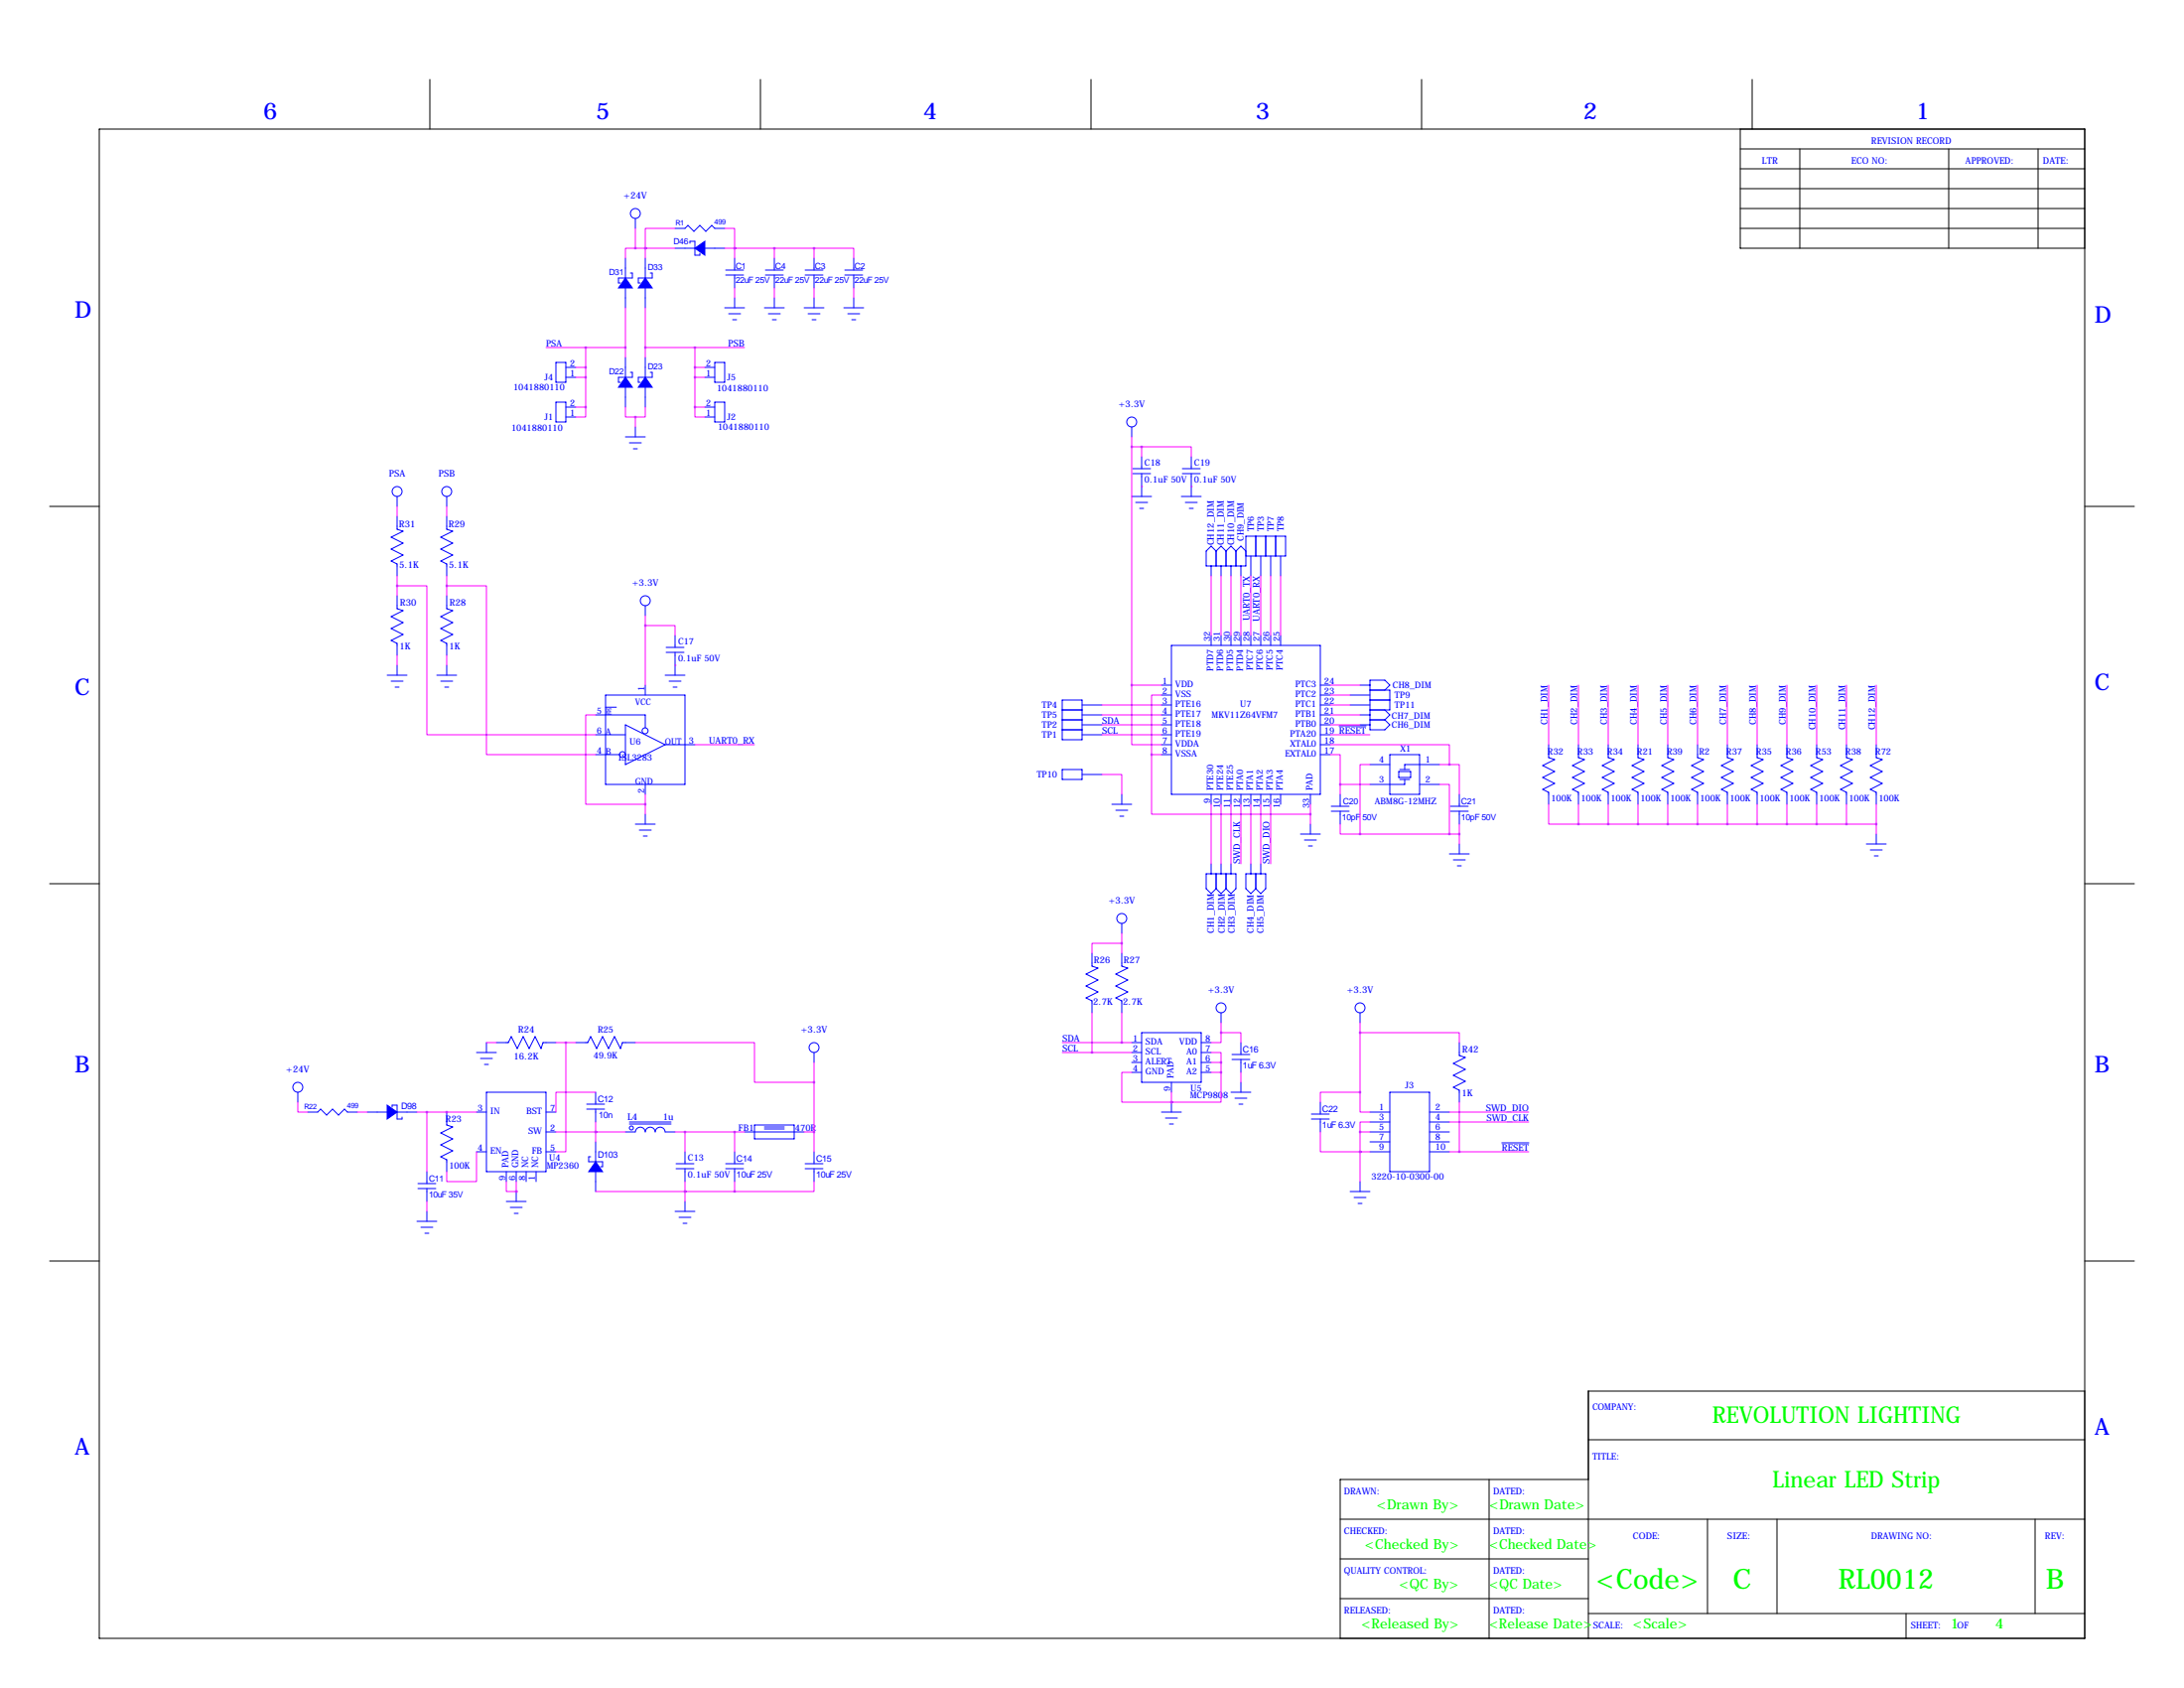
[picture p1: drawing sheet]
<svg xmlns="http://www.w3.org/2000/svg" width="559mm" height="432mm" viewBox="0 0 559 432" stroke-linecap="round" stroke-linejoin="round" font-family="sans-serif">
<g fill="none" stroke="#000" stroke-width=".25">
<path d="M25.4 33h508v386.1h-508zM110 20.3v12.7M194.6 20.3v12.7M279.1 20.3v12.7M363.7 20.3v12.7M445.3 38.1h88.1M445.3 33v30.5h88.1M448.3 20.3v12.7M460.5 38.1v25.4M498.6 38.1v25.4M521.5 38.1v25.4M445.3 48.3h88.1"/>
<path d="M445.3 43.2h88.1M445.3 53.3h88.1M445.3 58.4h88.1M12.7 129.5h12.7M533.4 129.5h12.7M12.7 226.1h12.7M533.4 226.1h12.7M12.7 322.6h12.7M533.4 322.6h12.7M533.4 355.9h-127v63.2M381 378.5v40.6M406.4 368.3h127"/>
<path d="M406.4 378.5h-63.5v40.6M342.9 388.6h190.5M342.9 398.8h63.5M436.9 388.6v24.1M454.7 388.6v24.1M520.7 388.6v24.1M342.9 408.9h63.5M406.4 412.7h127M487.7 412.7v6.4"/>
</g>
<g fill="none" stroke="#00f" stroke-width=".25">
<path d="M162.6 55.9v2.5M172.7 58.4h2.6l.7-.7 1.5 1.5 1.6-1.5 1.5 1.5 1.5-1.5 .8 .7h2.5M160 66v5.1M160 73.7v5M161.3 69.8h.5v1.3h-3.6v1.3h.5M165.1 66v5.1M165.1 73.7v5M166.4 69.8h.5v1.3h-3.6v1.3h.5M172.7 63.5h5.1M176.5 62.2v-.5h1.3v3.6h1.3v-.5M180.3 63.5h5.1M185.4 78.7h5.1"/>
<path d="M185.7 70.4h4.5M185.7 69.1h4.5M188 66v3.1M188 70.4v3.3M188 76.2v2.5M195.6 78.7h5.1M195.8 70.4h4.6M195.8 69.1h4.6M198.1 66v3.1M198.1 70.4v3.3M198.1 76.2v2.5M205.7 78.7h5.1"/>
<path d="M206 70.4h4.6M206 69.1h4.6M208.3 66v3.1M208.3 70.4v3.3M208.3 76.2v2.5M215.9 78.7h5.1M216.2 70.4h4.5M216.2 69.1h4.5M218.4 66v3.1M218.4 70.4v3.3M218.4 76.2v2.5M142.2 92.7h2.6v5.1h-2.6z"/>
<path d="M144.8 94h2.5M144.8 96.5h2.5M160 91.4v5.1M160 99.1v5M161.3 95.2h.5v1.3h-3.6v1.3h.5M165.1 91.4v5.1M165.1 99.1v5M166.4 95.2h.5v1.3h-3.6v1.3h.5M180.3 94h2.6M180.3 96.5h2.6M182.9 92.7h2.5v5.1h-2.5zM186.4 80.3h3.1"/>
<path d="M187.5 81.8h1M196.6 80.3h3M197.6 81.8h1M206.8 80.3h3M207.8 81.8h1M216.9 80.3h3.1M217.9 81.8h1M142.2 102.9h2.6v5h-2.6zM144.8 104.1h2.5M144.8 106.7h2.5M160 111.8h5.1M161 113.3h3.1"/>
<path d="M162.1 114.8h1M162.6 109.2v2.6M180.3 104.1h2.6M180.3 106.7h2.6M182.9 102.9h2.5v5h-2.5zM289.6 109.2v2.6M289.8 119.9h4.6M292.1 116.8v3.1M302.5 119.9h4.6M304.8 116.8v3.1M101.6 127v2.5M101.6 132.1v3.3l1.5 .5-3 1.5 3 1.5-3 1.6 3 1.5-3 1.5 1.5 .8v3"/>
<path d="M114.3 127v2.5M114.3 132.1v3.3l1.5 .5-3 1.5 3 1.5-3 1.6 3 1.5-3 1.5 1.5 .8v3M289.6 127h5M289.8 121.2h4.6M290.6 128.5h3M291.6 130h1M292.1 121.2v5.8M302.3 127h5M302.5 121.2h4.6M303.3 128.5h3M304.3 130h1M304.8 121.2v5.8"/>
<path d="M321.3 137.2v5M323.8 137.2v5M326.4 137.2v5M101.6 152.4v3.3l1.5 .5-3 1.5 3 1.6-3 1.5 3 1.5-3 1.5 1.5 .8v3M114.3 152.4v3.3l1.5 .5-3 1.5 3 1.6-3 1.5 3 1.5-3 1.5 1.5 .8v3M165.1 154.9v2.6M309.9 144.8v2.5M311.1 141l-1.2-1.3-1.3 1.3v3.8h10.2v-7.6h10.1v5h-10.1M311.1 141v3.8M311.1 141l1.3-1.3 1.3 1.3M312.4 144.8v2.5M313.7 141v3.8"/>
<path d="M313.7 141l1.3-1.3 1.2 1.3M315 144.8v2.5M316.2 141v3.8M316.2 141l1.3-1.3 1.3 1.3M317.5 144.8v2.5M320 142.2v5.1M322.6 142.2v5.1M325.1 142.2v5.1M327.7 142.2v5.1M99.1 172.7h5M100.1 174.2h3M101.1 175.8h1"/>
<path d="M101.6 170.2v2.5M111.8 172.7h5M112.8 174.2h3M113.8 175.8h1M114.3 170.2v2.5M154.9 177.8h20.4v22.9h-20.4zM165.1 175.3v2.5M170.2 172.7h5.1M170.4 166.9h4.6M170.4 165.6h4.6M171.2 174.2h3M172.2 175.8h1"/>
<path d="M172.7 162.6v3M172.7 166.9v5.8M271.8 179.1h5.1v10.1h-5.1zM297.2 177.8h2.5M297.2 175.3h2.5M299.7 165.1h38.1v38.1h-38.1zM309.9 162.6v2.5M312.4 162.6v2.5M315 162.6v2.5M317.5 162.6v2.5M320 162.6v2.5M322.6 162.6v2.5"/>
<path d="M325.1 162.6v2.5M327.7 162.6v2.5M337.8 177.8h2.6M337.8 175.3h2.6M345.4 177.8h5.1M348 175.3h2.5M350.5 176.5h5.1v5.1h-5.1M350.5 179.1h5.1M354.3 176.5l1.3-1.2-1.3-1.3h-3.8v12.7h3.8l1.3-1.3-1.3-1.3M152.4 193h6.1M152.4 188h7.6M152.4 182.9h12.7v3.3"/>
<path d="M154.9 180.9h2.8M160 185.4l10.2 5.1-10.2 5.1zM170.2 190.5h7.6M271.8 196.8h5.1v2.6h-5.1zM271.8 184.1h5.1M271.8 181.6h5.1M271.8 186.7h5.1M276.9 188h5M276.9 182.9h5M276.9 180.3h5M276.9 185.4h5M276.9 198.1h5"/>
<path d="M297.2 193h2.5M297.2 188h2.5M297.2 190.5h2.5M297.2 182.9h2.5M297.2 180.3h2.5M297.2 185.4h2.5M337.8 193h2.6M337.8 188h2.6M337.8 190.5h2.6M337.8 182.9h2.6M337.8 180.3h2.6M337.8 185.4h2.6"/>
<path d="M342.6 185.7h6.9M345.4 180.3h5.1M348 182.9h2.5M348 185.4h2.5M350.5 195.6h5.1M350.5 184.1h3.8M354.3 181.6l1.3 1.3-1.3 1.2M355.6 193h7.6v10.2h-7.6zM357.9 197.4h3v1.5h-3zM358.1 196.8h2.6M358.1 199.4h2.6M359.4 199.4v1.3h-8.9"/>
<path d="M368.3 195.6h-8.9v1.2M396.2 190.5v3.3l1.6 .5-3.1 1.5 3.1 1.6-3.1 1.5 3.1 1.5-3.1 1.5 1.5 .8v3M403.9 190.5v3.3l1.5 .5-3.1 1.5 3.1 1.6-3.1 1.5 3.1 1.5-3.1 1.5 1.6 .8v3M411.5 190.5v3.3l1.5 .5-3 1.5 3 1.6-3 1.5 3 1.5-3 1.5 1.5 .8v3M419.1 190.5v3.3l1.5 .5-3 1.5 3 1.6-3 1.5 3 1.5-3 1.5 1.5 .8v3M426.7 190.5v3.3l1.5 .5-3 1.5 3 1.6-3 1.5 3 1.5-3 1.5 1.5 .8v3M434.3 190.5v3.3l1.6 .5-3.1 1.5 3.1 1.6-3.1 1.5 3.1 1.5-3.1 1.5 1.5 .8v3M442 190.5v3.3l1.5 .5-3.1 1.5 3.1 1.6-3.1 1.5 3.1 1.5-3.1 1.5 1.6 .8v3M449.6 190.5v3.3l1.5 .5-3 1.5 3 1.6-3 1.5 3 1.5-3 1.5 1.5 .8v3M457.2 190.5v3.3l1.5 .5-3 1.5 3 1.6-3 1.5 3 1.5-3 1.5 1.5 .8v3M464.8 190.5v3.3l1.5 .5-3 1.5 3 1.6-3 1.5 3 1.5-3 1.5 1.5 .8v3M472.4 190.5v3.3l1.6 .5-3.1 1.5 3.1 1.6-3.1 1.5 3.1 1.5-3.1 1.5 1.5 .8v3"/>
<path d="M480.1 190.5v3.3l1.5 .5-3.1 1.5 3.1 1.6-3.1 1.5 3.1 1.5-3.1 1.5 1.6 .8v3M162.6 210.8h5M163.6 212.3h3M164.6 213.9h1M165.1 200.7v2.5M165.1 208.3v2.5M284.5 205.7h5.1M285.5 207.3h3M286.5 208.8h1M287 203.2v2.5M309.9 203.2v2.5M312.4 203.2v2.5"/>
<path d="M315 203.2v2.5M317.5 203.2v2.5M320 203.2v2.5M322.6 203.2v2.5M325.1 203.2v2.5M327.7 203.2v2.5M332.7 213.4h5.1M333.8 214.9h3M334.8 216.4h1M335.3 203.2v2.5M335.3 210.8v2.6M340.6 207.5h4.6"/>
<path d="M340.6 206.2h4.6M342.9 203.2v3M342.9 207.5v3.3M363.2 200.7h5.1M370.8 218.4h5.1M371.1 207.5h4.6M371.1 206.2h4.6M371.9 220h3M373.4 203.2v3M373.4 207.5v3.3M373.4 215.9v2.5M477.5 215.9h5.1"/>
<path d="M478.5 217.4h3.1M479.6 218.9h1M480.1 213.4v2.5M287 236.2v2.6M309.9 221v2.5M311.1 227.3l-1.2 1.3-1.3-1.3v-3.8h7.6v3.8l-1.2 1.3-1.3-1.3M311.1 223.5v3.8M311.1 227.3l1.3 1.3 1.3-1.3M312.4 221v2.5M313.7 223.5v3.8M315 221v2.5M318.8 223.5h5v3.8l-1.2 1.3-1.3-1.3-1.3 1.3-1.2-1.3z"/>
<path d="M320 221v2.5M321.3 223.5v3.8M322.6 221v2.5M372.9 221.5h1M279.4 243.8v3.3l1.5 .5-3 1.6 3 1.5-3 1.5 3 1.5-3 1.6 1.5 .7v3.1M287 243.8v3.3l1.5 .5-3 1.6 3 1.5-3 1.5 3 1.5-3 1.6 1.5 .7v3.1M312.4 259.1v2.5M348 259.1v2.5M76.2 279.4v2.5M121.9 269.2h5.1M122.9 270.8h3.1M124 272.3h1"/>
<path d="M124.5 266.7v2.5M124.5 279.4h15.2v20.3h-15.2zM127 266.7h3l.8-1.5 1.5 3 1.6-3 1.5 3 1.5-3 1.5 3 .5-1.5h3.3M147.3 266.7h3.1l.7-1.5 1.6 3 1.5-3 1.5 3 1.5-3 1.5 3 .6-1.5h3.3M152.4 279.4v3M208.3 269.2v2.6M289.6 266.7h2.5M289.6 269.2h2.5M289.6 271.8h2.5M289.6 274.3h2.5M292.1 264.2h15.2v12.7h-15.2zM299.7 276.9v2.5"/>
<path d="M307.3 266.7h2.6M307.3 269.2h2.6M307.3 271.8h2.6M307.3 274.3h2.6M315 279.4h5M315.2 271h4.6M315.2 269.7h4.6M317.5 266.7v3M317.5 271v3.3M317.5 276.9v2.5M355.6 279.4h10.2v20.3h-10.2zM373.4 266.7v3.3l1.5 .5-3 1.5 3 1.6-3 1.5 3 1.5-3 1.5 1.5 .8v3"/>
<path d="M78.7 284.5h2.6l.7-.8 1.6 1.5 1.5-1.5 1.5 1.5 1.5-1.5 .8 .8h2.5M94 284.5h5.1M100.3 283.2v-.5h1.3v3.6h1.3v-.5M101.6 284.5h5.1M109.2 299.7v3.1M114.3 284.5v3.3l1.5 .5-3 1.5 3 1.5-3 1.6 3 1.5-3 1.5 1.5 .8v3M121.9 284.5h2.6M121.9 294.6h2.6M129.5 299.7v2.6M132.1 299.7v2.6M134.6 299.7v2.6M137.2 299.7v2.6"/>
<path d="M139.7 289.6h2.5M139.7 284.5h2.5M139.7 294.6h2.5M150.1 283.7h4.6M150.1 282.4h4.6M151.1 295.9h-.5v1.3h3.6v1.2h-.5M152.4 283.7v3.3M152.4 292.1v5.1M152.4 299.7v5.1M160 289.6l2.6-.1a1.27 1.27 0 0 1 1.2-1.2 1.27 1.27 0 0 1 1.3 1.3 1.27 1.27 0 0 1 1.3-1.3 1.27 1.27 0 0 1 1.2 1.3 1.27 1.27 0 0 1 1.3-1.3 1.27 1.27 0 0 1 1.3 1.3h2.5M161 287.5h10.7M161 287h10.7"/>
<path d="M173 299h4.5M173 297.7h4.5M175.3 294.6v3.1M175.3 299v3.3M185.7 299h4.5M185.7 297.7h4.5M188 294.6v3.1M188 299v3.3M190.5 289.6h15.2M193 287.8h10.2v3.5h-10.2zM195.6 288.8h5.1M195.6 288.3h5.1"/>
<path d="M206 299h4.6M206 297.7h4.6M208.3 294.6v3.1M208.3 299v3.3M297.2 284.5h5.1M298.2 286h3M299.2 287.5h1M299.7 281.9v2.6M316 280.9h3M317 282.4h1M335.5 286.3h4.6M335.5 285h4.6"/>
<path d="M337.8 281.9v3.1M337.8 286.3v3.3M350.5 289.6h5.1M350.5 284.5h5.1M350.5 294.6h5.1M350.5 287h5.1M350.5 292.1h5.1M365.8 289.6h5M365.8 284.5h5M365.8 294.6h5M365.8 287h5M365.8 292.1h5"/>
<path d="M384.3 292.4h6.9M106.7 312.4h5.1M106.9 304h4.6M106.9 302.8h4.6M107.7 313.9h3M108.7 315.5h1M109.2 304v3.3M109.2 309.9v2.5M129.5 307.3h5.1M130.6 308.9h3M131.6 310.4h1M132.1 304.8v2.5"/>
<path d="M172.7 309.9h5.1M173.7 311.4h3.1M174.8 312.9h1M175.3 307.3v2.6M345.4 304.8h5.1M346.5 306.3h3M347.5 307.8h1M348 302.3v2.5"/>
<circle cx="162.6" cy="54.6" r="1.27"/>
<circle cx="289.6" cy="107.9" r="1.27"/>
<circle cx="101.6" cy="125.7" r="1.27"/>
<circle cx="114.3" cy="125.7" r="1.27"/>
<circle cx="165.1" cy="153.7" r="1.27"/>
<circle cx="159.3" cy="193" r=".76"/>
<circle cx="165" cy="186.9" r=".76"/>
<circle cx="287" cy="234.9" r="1.27"/>
<circle cx="312.4" cy="257.8" r="1.27"/>
<circle cx="348" cy="257.8" r="1.27"/>
<circle cx="76.2" cy="278.1" r="1.27"/>
<circle cx="208.3" cy="268" r="1.27"/>
<circle cx="161.5" cy="288.5" r=".51"/>
</g>
<g fill="#00f" stroke="#00f" stroke-width=".25">
<path d="M152.4 297.2l1.8 2.5h-3.6z"/>
<path d="M160 71.1l1.8 2.6h-3.6z"/>
<path d="M165.1 71.1l1.8 2.6h-3.6z"/>
<path d="M160 96.5l1.8 2.6h-3.6z"/>
<path d="M165.1 96.5l1.8 2.6h-3.6z"/>
<path d="M99.1 282.7l2.5 1.8-2.5 1.8z"/>
<path d="M177.8 63.5l2.5-1.8v3.6z"/>
</g>
<g fill="none" stroke="#f0f" stroke-width=".25">
<path d="M162.6 58.4v5.1M172.7 58.4h-7.6v5.1M185.4 58.4h2.6v5.1M160 78.7v12.7M162.6 63.5h-2.6v2.5M162.6 63.5h10.1M165.1 63.5h.1M165.1 63.5v2.5M165.1 78.7v12.7M185.4 63.5h22.9M188 63.5h.1M188 63.5v2.5"/>
<path d="M188 73.7v2.5M198.1 63.5v2.5M198.1 73.7v2.5M208.3 63.5h10.1v2.5M208.3 63.5v2.5M208.3 73.7v2.5M218.4 73.7v2.5M139.7 88.9h20.3M147.3 94h2.6M147.3 96.5h2.6M149.9 88.9v15.2M165.1 88.9h25.4"/>
<path d="M177.8 88.9v15.2M177.8 94h2.5M177.8 96.5h2.5M147.3 104.1h2.6M149.9 104.1v2.6h-2.6M160 104.1v2.6h2.6M162.6 106.7v2.5M165.1 104.1v2.6h-2.5M177.8 104.1v2.6h2.5M177.8 104.1h2.5M289.6 111.8v63.5M289.6 114.3h2.5"/>
<path d="M292.1 114.3h12.7v2.5M292.1 114.3v2.5M101.6 129.5v2.6M114.3 129.5v2.6M292.1 124.5h.1M304.8 124.5h.1M101.6 149.9h7.6v38.1h43.2M101.6 147.3v5.1M114.3 149.9h10.2v43.1h27.9M114.3 147.3v5.1M165.1 157.5v17.8M309.9 147.3v15.3"/>
<path d="M312.4 147.3v15.3M315 147.3v15.3M317.5 147.3v15.3M320 147.3v15.3M322.6 147.3v15.3M325.1 147.3v15.3M327.7 147.3v15.3M101.6 167.6v2.6M114.3 167.6v2.6M165.1 160h7.6v2.6M172.7 170.2h.1M289.6 175.3v15.2h7.6"/>
<path d="M289.6 175.3h7.6M297.2 177.8h-2.6v15.2M340.4 175.3h7.6M340.4 177.8h5M396.2 175.3v15.2M403.9 175.3v15.2M411.5 175.3v15.2M419.1 175.3v15.2M426.7 175.3v15.2M434.3 175.3v15.2M442 175.3v15.2M449.6 175.3v15.2"/>
<path d="M457.2 175.3v15.2M464.8 175.3v15.2M472.4 175.3v15.2M480.1 175.3v15.2M152.4 182.9h-2.5v22.8h15.2M177.8 190.5h15.2M281.9 198.1h5.1v5.1M281.9 185.4h15.3M281.9 188h15.3M281.9 182.9h15.3M281.9 180.3h15.3M294.6 193v15.3h40.7"/>
<path d="M294.6 193h2.6M340.4 190.5h30.4v5.1M340.4 193h2.5v7.7M340.4 185.4h7.6M340.4 188h10.1M340.4 182.9h7.6M340.4 180.3h5M350.5 195.6h-2.5v17.8M368.3 195.6h2.5M370.8 195.6h2.6v7.6M165.1 203.2v5.1M309.9 205.7v15.3"/>
<path d="M312.4 205.7v15.3M315 205.7v15.3M317.5 205.7v15.3M320 205.7v15.3M322.6 205.7v15.3M325.1 205.7v15.3M335.3 205.7v5.1M342.9 210.8v2.6h5.1M342.9 200.7h7.6M342.9 200.7v2.5M348 213.4h25.4M368.3 200.7h2.5v12.7"/>
<path d="M373.4 210.8v5.1M396.2 205.7v5.1h7.7M403.9 210.8h76.2M403.9 205.7v5.1M411.5 205.7v5.1M419.1 205.7v5.1M426.7 205.7v5.1M434.3 205.7v5.1M442 205.7v5.1M449.6 205.7v5.1M457.2 205.7v5.1M464.8 205.7v5.1"/>
<path d="M472.4 205.7v5.1M480.1 205.7v7.7M287 238.8v5M279.4 259.1v10.1M287 241.3h-7.6v2.5M287 259.1v7.6M124.5 266.7h2.5M142.2 266.7h5.1M144.8 266.7v27.9h-2.6M152.4 279.4h-10.2v5.1M162.6 266.7h30.4v10.2h15.3M208.3 271.8v22.8"/>
<path d="M271.8 266.7h17.8M271.8 269.2h17.8M289.6 274.3h-2.6v7.6h12.7M299.7 279.4v2.5M309.9 269.2h2.5v2.6M309.9 271.8h2.5M309.9 274.3h2.5M312.4 274.3v7.6h-12.7M312.4 264.2v2.5h-2.5M312.4 264.2h5.1v2.5M312.4 261.6v2.6M312.4 271.8v2.5"/>
<path d="M317.5 274.3v2.6M348 279.4v5.1h2.5M348 279.4h-10.2v2.5M348 264.2h25.4v2.5M348 261.6v17.8M76.2 281.9v2.6h2.5M91.4 284.5h2.6M106.7 284.5h15.2M109.2 284.5v15.2M114.3 284.5h.1M121.9 294.6v7.7h-7.6v-2.6M142.2 289.6h17.8"/>
<path d="M152.4 289.6h.1M152.4 287v5.1M172.7 289.6h17.8M175.3 289.6v5M188 289.6v5M205.7 289.6h2.6M299.7 281.9h.1M337.8 289.6v5h10.2M348 294.6h.1M348 289.6h2.5M348 289.6v12.7M348 294.6h2.5"/>
<path d="M350.5 287h-2.5v2.6M370.8 284.5h20.4M370.8 294.6h20.4M370.8 287h20.4M373.4 281.9v12.7M109.2 307.3v2.6M129.5 302.3v2.5h2.6M132.1 304.8h.1M132.1 302.3v2.5M152.4 304.8h35.6M175.3 304.8h.1M175.3 302.3v5"/>
<path d="M188 302.3v2.5M208.3 302.3v2.5h-20.3"/>
</g>
<path d="M162.5 63.5a.05 .05 0 0 0 .1 0 .05 .05 0 0 0-.1 0zM149.8 94a.05 .05 0 0 0 .1 0 .05 .05 0 0 0-.1 0zM149.8 96.5a.05 .05 0 0 0 .1 0 .05 .05 0 0 0-.1 0zM149.8 104.1a.05 .05 0 0 0 .1 0 .05 .05 0 0 0-.1 0zM149.8 88.9a.05 .05 0 0 0 .1 0 .05 .05 0 0 0-.1 0zM294.6 193a.05 .05 0 0 0 .1 0 .05 .05 0 0 0-.1 0zM370.8 195.6a.05 .05 0 0 0 .1 0 .05 .05 0 0 0-.1 0zM370.8 213.4a.05 .05 0 0 0 .1 0 .05 .05 0 0 0-.1 0zM289.5 175.3a.05 .05 0 0 0 .1 0 .05 .05 0 0 0-.1 0zM289.5 114.3a.05 .05 0 0 0 .1 0 .05 .05 0 0 0-.1 0zM175.2 289.6a.05 .05 0 0 0 .1 0 .05 .05 0 0 0-.1 0zM187.9 289.6a.05 .05 0 0 0 .1 0 .05 .05 0 0 0-.1 0zM187.9 304.8a.05 .05 0 0 0 .1 0 .05 .05 0 0 0-.1 0zM175.2 304.8a.05 .05 0 0 0 .1 0 .05 .05 0 0 0-.1 0zM175.2 304.8a.05 .05 0 0 0 .1 0 .05 .05 0 0 0-.1 0zM441.9 210.8a.05 .05 0 0 0 .1 0 .05 .05 0 0 0-.1 0zM434.3 210.8a.05 .05 0 0 0 .1 0 .05 .05 0 0 0-.1 0zM403.8 210.8a.05 .05 0 0 0 .1 0 .05 .05 0 0 0-.1 0zM472.4 210.8a.05 .05 0 0 0 .1 0 .05 .05 0 0 0-.1 0zM480 210.8a.05 .05 0 0 0 .1 0 .05 .05 0 0 0-.1 0zM162.5 106.7a.05 .05 0 0 0 .1 0 .05 .05 0 0 0-.1 0zM187.9 63.5a.05 .05 0 0 0 .1 0 .05 .05 0 0 0-.1 0zM187.9 63.5a.05 .05 0 0 0 .1 0 .05 .05 0 0 0-.1 0z" fill="#f0f" stroke="#f0f" stroke-width=".63"/>
<g font-size="7.1" fill="#0f0">
<text x="408.4" y="406.4">&lt;Code&gt;</text>
<text x="443.4" y="406.4">C</text>
<text x="470.4" y="406.4">RL0012</text>
<text x="523.4" y="406.4">B</text>
</g>
<g font-size="5.9" fill="#00f">
<text x="67.3" y="30.5">6</text>
<text x="152.4" y="30.5">5</text>
<text x="236.2" y="30.5">4</text>
<text x="321.3" y="30.5">3</text>
<text x="405.1" y="30.5">2</text>
<text x="490.2" y="30.5">1</text>
<text x="19" y="81.3">D</text>
<text x="535.9" y="82.6">D</text>
<text x="19" y="177.8">C</text>
<text x="535.9" y="176.5">C</text>
<text x="19" y="274.3">B</text>
<text x="535.9" y="274.3">B</text>
<text x="535.9" y="367">A</text>
<text x="19" y="372.1">A</text>
</g>
<g font-size="5.9" fill="#0f0">
<text x="438.1" y="364">REVOLUTION LIGHTING</text>
<text x="453.5" y="380.5">Linear LED Strip</text>
</g>
<g font-size="3.6" fill="#0f0">
<text x="352.2" y="386.1">&lt;Drawn By&gt;</text>
<text x="381" y="386.1">&lt;Drawn Date&gt;</text>
<text x="349.2" y="396.2">&lt;Checked By&gt;</text>
<text x="381" y="396.2">&lt;Checked Date&gt;</text>
<text x="358" y="406.4">&lt;QC By&gt;</text>
<text x="381" y="406.4">&lt;QC Date&gt;</text>
<text x="348.3" y="416.5">&lt;Released By&gt;</text>
<text x="381" y="416.5">&lt;Release Date&gt;</text>
<text x="417.8" y="416.5">&lt;Scale&gt;</text>
<text x="499.1" y="416.5">1</text>
<text x="510.5" y="416.5">4</text>
</g>
<g font-size="2.4" fill="#00f">
<text x="450.8" y="41.9">LTR</text>
<text x="473.7" y="41.9">ECO NO:</text>
<text x="478.8" y="36.8">REVISION RECORD</text>
<text x="502.9" y="41.9">APPROVED:</text>
<text x="522.7" y="41.9">DATE:</text>
<text x="159.6" y="50.8">+24V</text>
<text x="186.3" y="88.6">PSB</text>
<text x="286.2" y="104.1">+3.3V</text>
<text x="99.5" y="121.9">PSA</text>
<text x="112.2" y="121.9">PSB</text>
<text x="102.1" y="134.8">R31</text>
<text x="114.8" y="134.8">R29</text>
<text x="310.6" y="139.5" transform="rotate(-90 310.6 139.5)">CH12_DIM</text>
<text x="313.2" y="139.5" transform="rotate(-90 313.2 139.5)">CH11_DIM</text>
<text x="315.7" y="139.5" transform="rotate(-90 315.7 139.5)">CH10_DIM</text>
<text x="102.2" y="145.3">5.1K</text>
<text x="114.9" y="145.3">5.1K</text>
<text x="161.7" y="149.9">+3.3V</text>
<text x="102.3" y="154.8">R30</text>
<text x="115" y="154.8">R28</text>
<text x="319.8" y="158.9" transform="rotate(-90 319.8 158.9)">UART0_TX</text>
<text x="322.3" y="159" transform="rotate(-90 322.3 159)">UART0_RX</text>
<text x="102.2" y="166.1">1K</text>
<text x="114.9" y="166.1">1K</text>
<text x="281.9" y="185.2">SDA</text>
<text x="396" y="185.4" transform="rotate(-90 396 185.4)">CH1_DIM</text>
<text x="403.6" y="185.4" transform="rotate(-90 403.6 185.4)">CH2_DIM</text>
<text x="411.2" y="185.4" transform="rotate(-90 411.2 185.4)">CH3_DIM</text>
<text x="418.8" y="185.4" transform="rotate(-90 418.8 185.4)">CH4_DIM</text>
<text x="426.5" y="185.4" transform="rotate(-90 426.5 185.4)">CH5_DIM</text>
<text x="434.1" y="185.4" transform="rotate(-90 434.1 185.4)">CH6_DIM</text>
<text x="441.7" y="185.4" transform="rotate(-90 441.7 185.4)">CH7_DIM</text>
<text x="449.3" y="185.4" transform="rotate(-90 449.3 185.4)">CH8_DIM</text>
<text x="456.9" y="185.4" transform="rotate(-90 456.9 185.4)">CH9_DIM</text>
<text x="181.4" y="190.2">UART0_RX</text>
<text x="281.9" y="187.7">SCL</text>
<text x="464.6" y="186.8" transform="rotate(-90 464.6 186.8)">CH10_DIM</text>
<text x="472.2" y="186.8" transform="rotate(-90 472.2 186.8)">CH11_DIM</text>
<text x="479.8" y="186.8" transform="rotate(-90 479.8 186.8)">CH12_DIM</text>
<text x="317.2" y="221" transform="rotate(-90 317.2 221)">SWD_CLK</text>
<text x="324.9" y="221" transform="rotate(-90 324.9 221)">SWD_DIO</text>
<text x="283.6" y="231.1">+3.3V</text>
<text x="310.6" y="238.8" transform="rotate(-90 310.6 238.8)">CH1_DIM</text>
<text x="313.4" y="238.8" transform="rotate(-90 313.4 238.8)">CH2_DIM</text>
<text x="316" y="238.8" transform="rotate(-90 316 238.8)">CH3_DIM</text>
<text x="279.9" y="246.3">R26</text>
<text x="287.5" y="246.3">R27</text>
<text x="279.7" y="257">2.7K</text>
<text x="287.3" y="257">2.7K</text>
<text x="309" y="254">+3.3V</text>
<text x="344.6" y="254">+3.3V</text>
<text x="132.5" y="264.2">R24</text>
<text x="204.9" y="264.2">+3.3V</text>
<text x="271.8" y="269">SCL</text>
<text x="271.8" y="266.4">SDA</text>
<text x="374.1" y="269.1">R42</text>
<text x="73.2" y="274.3">+24V</text>
<text x="131.4" y="270.9">16.2K</text>
<text x="374" y="280.4">1K</text>
<text x="160.5" y="286.5">L4</text>
<text x="169.6" y="286.4">1u</text>
<text x="380.2" y="284.2">SWD_DIO</text>
<text x="380.3" y="286.8">SWD_CLK</text>
<text x="384.3" y="294.4">RESET</text>
<text x="407.4" y="360.7">COMPANY:</text>
<text x="407.4" y="373.4">TITLE:</text>
<text x="343.9" y="382.3">DRAWN:</text>
<text x="382" y="382.3">DATED:</text>
<text x="343.9" y="392.4">CHECKED:</text>
<text x="382" y="392.4">DATED:</text>
<text x="417.8" y="393.7">CODE:</text>
<text x="442" y="393.7">SIZE:</text>
<text x="478.8" y="393.7">DRAWING NO:</text>
<text x="523.2" y="393.7">REV:</text>
<text x="343.9" y="402.6">QUALITY CONTROL:</text>
<text x="382" y="402.6">DATED:</text>
<text x="343.9" y="412.7">RELEASED:</text>
<text x="382" y="412.7">DATED:</text>
<text x="407.7" y="416.6">SCALE:</text>
<text x="488.9" y="416.6">SHEET:</text>
<text x="500.8" y="416.6">OF</text>
</g>
<g font-size="2.3" fill="#00f">
<text x="139.7" y="88.6">PSA</text>
<text x="145.8" y="93.7">2</text>
<text x="180.6" y="93.7">2</text>
<text x="131.3" y="99.9">1041880110</text>
<text x="139.3" y="97.3">J4</text>
<text x="145.8" y="96.3">1</text>
<text x="180.6" y="96.3">1</text>
<text x="183.4" y="100.2">1041880110</text>
<text x="186.1" y="97.3">J5</text>
<text x="139.3" y="107.4">J1</text>
<text x="145.8" y="103.9">2</text>
<text x="145.8" y="106.4">1</text>
<text x="180.6" y="103.9">2</text>
<text x="180.6" y="106.4">1</text>
<text x="186.1" y="107.4">J2</text>
<text x="130.8" y="110.3">1041880110</text>
<text x="183.7" y="110.1">1041880110</text>
<text x="292.9" y="119.1">C18</text>
<text x="305.6" y="119.1">C19</text>
<text x="292.9" y="123.4">0.1uF 50V</text>
<text x="305.6" y="123.4">0.1uF 50V</text>
<text x="320.8" y="135.9" transform="rotate(-90 320.8 135.9)">TP6</text>
<text x="323.4" y="135.9" transform="rotate(-90 323.4 135.9)">TP3</text>
<text x="325.9" y="135.9" transform="rotate(-90 325.9 135.9)">TP7</text>
<text x="328.5" y="135.9" transform="rotate(-90 328.5 135.9)">TP8</text>
<text x="318.3" y="138.4" transform="rotate(-90 318.3 138.4)">CH9_DIM</text>
<text x="173.5" y="164.8">C17</text>
<text x="309.6" y="164.1" transform="rotate(-90 309.6 164.1)">32</text>
<text x="312.2" y="164.1" transform="rotate(-90 312.2 164.1)">31</text>
<text x="314.7" y="164.1" transform="rotate(-90 314.7 164.1)">30</text>
<text x="317.2" y="164.1" transform="rotate(-90 317.2 164.1)">29</text>
<text x="319.8" y="164.1" transform="rotate(-90 319.8 164.1)">28</text>
<text x="322.3" y="164.1" transform="rotate(-90 322.3 164.1)">27</text>
<text x="324.9" y="164.1" transform="rotate(-90 324.9 164.1)">26</text>
<text x="327.4" y="164.1" transform="rotate(-90 327.4 164.1)">25</text>
<text x="173.5" y="169.2">0.1uF 50V</text>
<text x="310.4" y="171.6" transform="rotate(-90 310.4 171.6)">PTD7</text>
<text x="313" y="171.6" transform="rotate(-90 313 171.6)">PTD6</text>
<text x="315.5" y="171.6" transform="rotate(-90 315.5 171.6)">PTD5</text>
<text x="318.1" y="171.6" transform="rotate(-90 318.1 171.6)">PTD4</text>
<text x="320.6" y="171.5" transform="rotate(-90 320.6 171.5)">PTC7</text>
<text x="323.1" y="171.5" transform="rotate(-90 323.1 171.5)">PTC6</text>
<text x="325.7" y="171.5" transform="rotate(-90 325.7 171.5)">PTC5</text>
<text x="328.2" y="171.5" transform="rotate(-90 328.2 171.5)">PTC4</text>
<text x="164.8" y="176.8" transform="rotate(-90 164.8 176.8)">1</text>
<text x="297.4" y="175">1</text>
<text x="297.4" y="177.5">2</text>
<text x="300.7" y="175.8">VDD</text>
<text x="300.7" y="178.4">VSS</text>
<text x="331.4" y="178.4">PTC2</text>
<text x="331.4" y="175.8">PTC3</text>
<text x="338.8" y="177.5">23</text>
<text x="338.8" y="175">24</text>
<text x="356.4" y="176">CH8_DIM</text>
<text x="356.9" y="178.6">TP9</text>
<text x="152.7" y="182.6">5</text>
<text x="154.9" y="182.9">RE</text>
<text x="162.6" y="180.3">VCC</text>
<text x="266.6" y="183.7">TP5</text>
<text x="266.6" y="181.1">TP4</text>
<text x="297.4" y="180.1">3</text>
<text x="297.4" y="182.6">4</text>
<text x="297.4" y="185.2">5</text>
<text x="300.7" y="180.9">PTE16</text>
<text x="300.7" y="183.4">PTE17</text>
<text x="300.7" y="186">PTE18</text>
<text x="310" y="183.7">MKV11Z64VFM7</text>
<text x="317.3" y="180.8">U7</text>
<text x="331.4" y="186">PTB0</text>
<text x="331.4" y="183.4">PTB1</text>
<text x="331.4" y="180.9">PTC1</text>
<text x="338.8" y="185.2">20</text>
<text x="338.8" y="182.6">21</text>
<text x="338.8" y="180.1">22</text>
<text x="356.1" y="183.9">CH7_DIM</text>
<text x="356.9" y="181.1">TP11</text>
<text x="152.7" y="187.7">6</text>
<text x="154.9" y="188">A</text>
<text x="161.1" y="190.5">U6</text>
<text x="170.2" y="190.5">OUT</text>
<text x="176.3" y="190.2">3</text>
<text x="266.6" y="188.8">TP1</text>
<text x="266.6" y="186.2">TP2</text>
<text x="297.4" y="187.7">6</text>
<text x="297.4" y="190.2">7</text>
<text x="300.7" y="188.5">PTE19</text>
<text x="300.7" y="191.1">VDDA</text>
<text x="330.1" y="191.1">XTAL0</text>
<text x="330.1" y="188.5">PTA20</text>
<text x="338.8" y="190.2">18</text>
<text x="338.8" y="187.7">19 RESET</text>
<text x="356.1" y="186.2">CH6_DIM</text>
<text x="152.7" y="192.8">4</text>
<text x="154.9" y="193">B</text>
<text x="158.2" y="194.7">ISL3283</text>
<text x="297.4" y="192.8">8</text>
<text x="300.7" y="193.6">VSSA</text>
<text x="328.8" y="193.6">EXTAL0</text>
<text x="338.8" y="192.8">17</text>
<text x="352.8" y="195.1">4</text>
<text x="358.3" y="192.4">X1</text>
<text x="364.7" y="195.1">1</text>
<text x="396" y="193.1">R32</text>
<text x="403.6" y="193.1">R33</text>
<text x="411.2" y="193.1">R34</text>
<text x="418.8" y="193.1">R21</text>
<text x="426.5" y="193.1">R39</text>
<text x="434.7" y="193.1">R2</text>
<text x="441.7" y="193.1">R37</text>
<text x="449.3" y="193.1">R35</text>
<text x="456.9" y="193.1">R36</text>
<text x="464.6" y="193.1">R53</text>
<text x="472.2" y="193.1">R38</text>
<text x="479.8" y="193.1">R72</text>
<text x="162.6" y="200.7">GND</text>
<text x="164.8" y="202.9" transform="rotate(-90 164.8 202.9)">2</text>
<text x="265.3" y="198.9">TP10</text>
<text x="310.4" y="202.2" transform="rotate(-90 310.4 202.2)">PTE30</text>
<text x="313" y="202.2" transform="rotate(-90 313 202.2)">PTE24</text>
<text x="315.5" y="202.2" transform="rotate(-90 315.5 202.2)">PTE25</text>
<text x="318.1" y="202.2" transform="rotate(-90 318.1 202.2)">PTA0</text>
<text x="320.6" y="202.2" transform="rotate(-90 320.6 202.2)">PTA1</text>
<text x="323.1" y="202.2" transform="rotate(-90 323.1 202.2)">PTA2</text>
<text x="325.7" y="202.2" transform="rotate(-90 325.7 202.2)">PTA3</text>
<text x="328.2" y="202.2" transform="rotate(-90 328.2 202.2)">PTA4</text>
<text x="335.8" y="202.2" transform="rotate(-90 335.8 202.2)">PAD</text>
<text x="352.8" y="200.2">3</text>
<text x="364.7" y="200.2">2</text>
<text x="309.6" y="205.5" transform="rotate(-90 309.6 205.5)">9</text>
<text x="312.2" y="206.8" transform="rotate(-90 312.2 206.8)">10</text>
<text x="314.7" y="206.8" transform="rotate(-90 314.7 206.8)">11</text>
<text x="317.2" y="206.8" transform="rotate(-90 317.2 206.8)">12</text>
<text x="319.8" y="206.8" transform="rotate(-90 319.8 206.8)">13</text>
<text x="322.3" y="206.8" transform="rotate(-90 322.3 206.8)">14</text>
<text x="324.9" y="206.8" transform="rotate(-90 324.9 206.8)">15</text>
<text x="327.4" y="206.8" transform="rotate(-90 327.4 206.8)">16</text>
<text x="335" y="206.8" transform="rotate(-90 335 206.8)">33</text>
<text x="351.8" y="205.7">ABM8G-12MHZ</text>
<text x="396.8" y="205">100K</text>
<text x="404.5" y="205">100K</text>
<text x="412.1" y="205">100K</text>
<text x="419.7" y="205">100K</text>
<text x="427.3" y="205">100K</text>
<text x="434.9" y="205">100K</text>
<text x="442.6" y="205">100K</text>
<text x="450.2" y="205">100K</text>
<text x="457.8" y="205">100K</text>
<text x="465.4" y="205">100K</text>
<text x="473" y="205">100K</text>
<text x="480.7" y="205">100K</text>
<text x="320.8" y="238.8" transform="rotate(-90 320.8 238.8)">CH4_DIM</text>
<text x="323.3" y="238.8" transform="rotate(-90 323.3 238.8)">CH5_DIM</text>
<text x="152.9" y="264.2">R25</text>
<text x="289.8" y="266.4">1</text>
<text x="289.8" y="269">2</text>
<text x="293.1" y="267.3">SDA</text>
<text x="293.1" y="269.8">SCL</text>
<text x="301.8" y="267.3">VDD</text>
<text x="303.6" y="269.8">A0</text>
<text x="308.4" y="269">7</text>
<text x="308.4" y="266.4">8</text>
<text x="318" y="269.2">C16</text>
<text x="151.9" y="270.9">49.9K</text>
<text x="289.8" y="271.5">3</text>
<text x="289.8" y="274.1">4</text>
<text x="293.1" y="272.3">ALERT</text>
<text x="293.1" y="274.9">GND</text>
<text x="300.3" y="275.8" transform="rotate(-90 300.3 275.8)">PAD</text>
<text x="303.6" y="274.9">A2</text>
<text x="303.6" y="272.3">A1</text>
<text x="308.4" y="274.1">5</text>
<text x="308.4" y="271.5">6</text>
<text x="318" y="273.3">1uF 6.3V</text>
<text x="152.9" y="281.9">C12</text>
<text x="299.5" y="279.1" transform="rotate(-90 299.5 279.1)">9</text>
<text x="304.5" y="281">MCP9808</text>
<text x="304.6" y="279.1">U5</text>
<text x="359.6" y="278.4">J3</text>
<text x="102.6" y="283.7">D98</text>
<text x="114" y="287.1">R23</text>
<text x="122.2" y="284.2">3</text>
<text x="125.5" y="285">IN</text>
<text x="134.6" y="285">BST</text>
<text x="140.7" y="284.2">7</text>
<text x="153.2" y="286">10n</text>
<text x="338.3" y="284.5">C22</text>
<text x="352.8" y="284">1</text>
<text x="352.8" y="286.5">3</text>
<text x="367.3" y="284">2</text>
<text x="367.3" y="286.5">4</text>
<text x="135.1" y="290.1">SW</text>
<text x="140.7" y="289.3">2</text>
<text x="189" y="289.3">FB1</text>
<text x="203.5" y="289.3">470R</text>
<text x="338.3" y="288.5">1uF 6.3V</text>
<text x="352.8" y="289.1">5</text>
<text x="352.8" y="291.6">7</text>
<text x="367.3" y="289.1">6</text>
<text x="367.3" y="291.6">8</text>
<text x="114.9" y="299">100K</text>
<text x="122.2" y="294.4">4</text>
<text x="125.5" y="295.2">EN</text>
<text x="130.1" y="298.7" transform="rotate(-90 130.1 298.7)">PAD</text>
<text x="132.6" y="298.7" transform="rotate(-90 132.6 298.7)">GND</text>
<text x="135.2" y="298.7" transform="rotate(-90 135.2 298.7)">NC</text>
<text x="136.1" y="295.2">FB</text>
<text x="137.7" y="298.7" transform="rotate(-90 137.7 298.7)">NC</text>
<text x="139.9" y="299">MP2360</text>
<text x="140.5" y="296.9">U4</text>
<text x="140.7" y="294.4">5</text>
<text x="152.9" y="296.2">D103</text>
<text x="176" y="296.9">C13</text>
<text x="188.5" y="297.2">C14</text>
<text x="208.8" y="297.2">C15</text>
<text x="352.8" y="294.1">9</text>
<text x="367.3" y="294.1">10</text>
<text x="129.3" y="302" transform="rotate(-90 129.3 302)">9</text>
<text x="131.8" y="302" transform="rotate(-90 131.8 302)">6</text>
<text x="134.4" y="302" transform="rotate(-90 134.4 302)">8</text>
<text x="136.9" y="302" transform="rotate(-90 136.9 302)">1</text>
<text x="176" y="301.2">0.1uF 50V</text>
<text x="188.5" y="301.2">10uF 25V</text>
<text x="208.8" y="301.2">10uF 25V</text>
<text x="350.9" y="301.8">3220-10-0300-00</text>
</g>
<g font-size="2.2" fill="#00f">
<text x="172.3" y="62.4">D46</text>
<text x="155.8" y="70.3">D31</text>
<text x="165.7" y="69">D33</text>
<text x="188.2" y="68.8">C1</text>
<text x="198.4" y="68.8">C4</text>
<text x="208.5" y="68.8">C3</text>
<text x="218.7" y="68.8">C2</text>
<text x="188.2" y="72.4">22uF 25V</text>
<text x="198.4" y="72.4">22uF 25V</text>
<text x="208.5" y="72.4">22uF 25V</text>
<text x="218.7" y="72.4">22uF 25V</text>
<text x="155.8" y="95.7">D22</text>
<text x="165.7" y="94.4">D23</text>
<text x="343.4" y="209.8">10pF 50V</text>
<text x="343.7" y="205.7">C20</text>
<text x="373.9" y="205.7">C21</text>
<text x="373.9" y="209.8">10pF 50V</text>
<text x="109.7" y="302.3">C11</text>
<text x="109.7" y="306.3">10uF 35V</text>
</g>
<g font-size="1.9" fill="#00f">
<text x="172.9" y="57.7">R1</text>
<text x="182.8" y="57.4">499</text>
<text x="77.9" y="283.7">R22</text>
<text x="88.8" y="283.5">499</text>
</g>
</svg>
